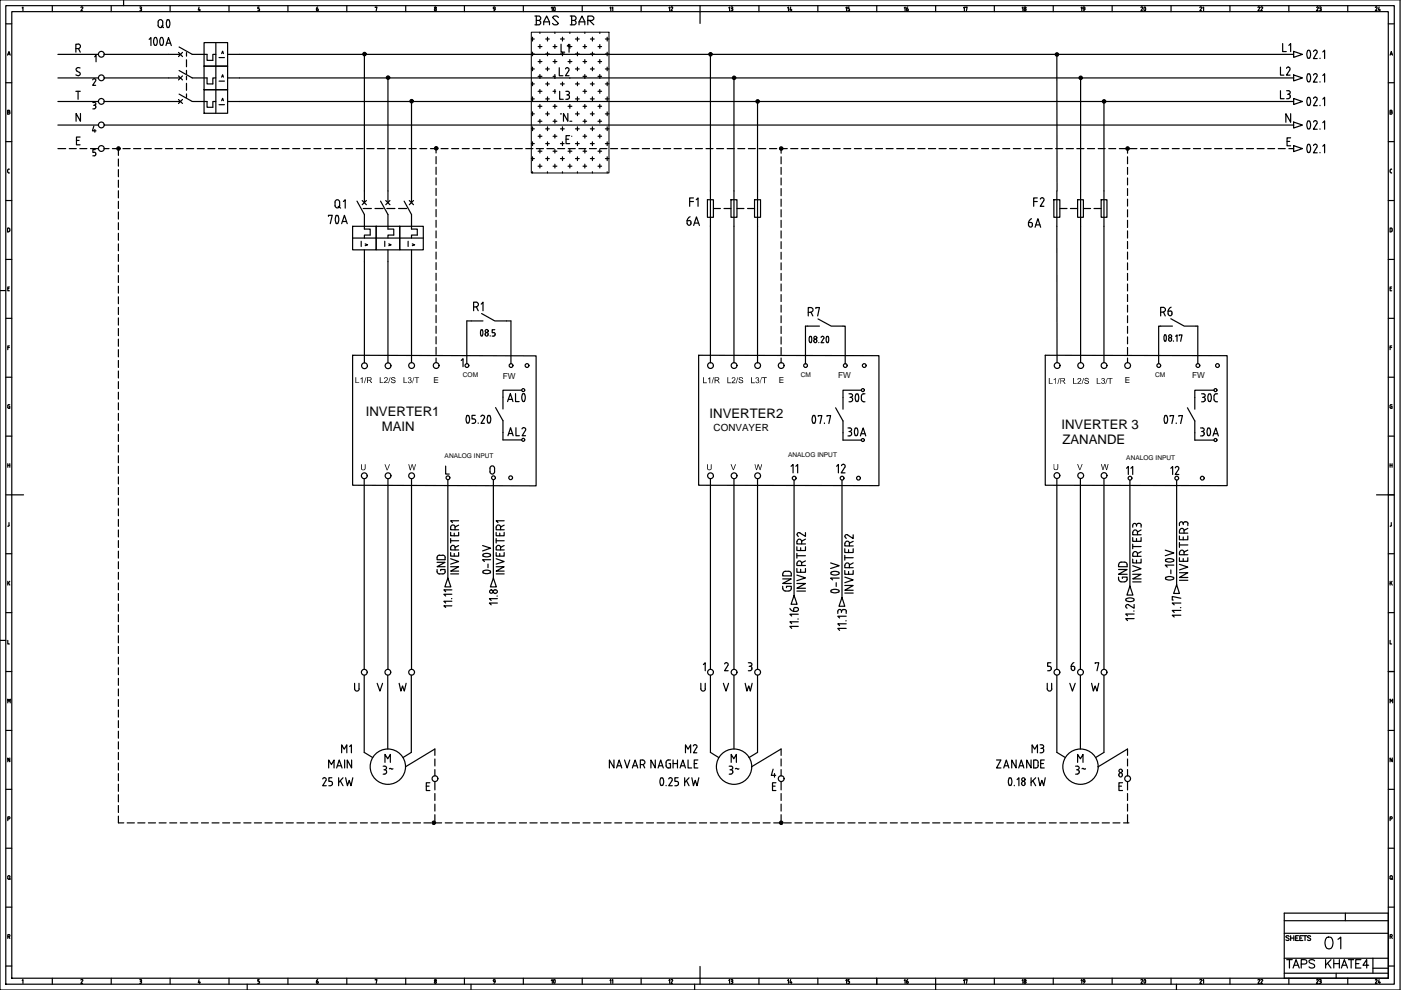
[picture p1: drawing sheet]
<svg xmlns="http://www.w3.org/2000/svg" width="297mm" height="210mm" viewBox="0 0 297 210" stroke-linecap="round" stroke-linejoin="round" font-family="sans-serif">
<!-- layer: 035 -->
<g fill="none" stroke="#000" stroke-width=".25">
<path d="M0 0h296.8v209.9h-296.8zM26.2 0v1.2M1.2 5.1h1.3M1.2 17.5h1.3M1.6 11.7l.3-.8 .3 .8M1.7 11.5h.4M2.5 2.5h291.8v204.9h-291.8zM4.7 1.7l.2-.2v.8M11.1 1.2v1.3M17.3 1.5l-.1 .1M17.4 1.5l.1 .2M17.5 1.8l-.4 .5h.4"/>
<path d="M23.6 1.2v1.3M42.2 1.5l-.2 .6h.5M42.3 2v.3M48.6 1.2v1.3M61 1.2v1.3M73.5 1.2v1.3M79.5 1.6l.4-.1-.1 .8M86 1.2v1.3M92.1 2l.2-.2 .2 .2M92.1 2l.2 .3 .2-.2M92.5 2v.1M98.5 1.2v1.3"/>
<path d="M135.9 1.2v1.3M148.4 1.2v1.3M160.9 1.2v1.3M173.4 1.2v1.3M185.9 1.2v1.3M198.4 1.2v1.3M210.8 1.2v1.3M223.3 1.2v1.3M235.8 1.2v1.3M248.3 1.2v1.3M260.8 1.2v1.3M273.3 1.2v1.3"/>
<path d="M285.7 1.2v1.3M294.3 5.1h1.3M294.3 17.5h1.3M294.7 11.7l.3-.8 .2 .8M294.8 11.5h.4M1.2 30h1.3M1.6 23.8h.3M1.6 36.1v.4M1.7 36.4l.1 .2M1.8 36.7h.2M1.8 35.9h.2M1.8 35.9l-.1 .2"/>
<path d="M1.9 23.4h-.3v.8h.3M1.9 23.4l.2 .2-.2 .1 .2 .3-.2 .2M294.3 30h1.3M294.7 36.1v.4M294.7 23.8h.2M294.8 36.4l.2 .2M294.9 23.4h-.2v.8h.2M294.9 36.7h.2M294.9 35.9h.2M295 23.4l.1 .2-.1 .1 .2 .3-.2 .2M295 35.9l-.2 .2M1.2 42.5h1.3"/>
<path d="M1.2 55h1.3M1.8 48.4h-.2v.8h.2M1.8 48.4h.2l.1 .5M2.1 48.9l-.3 .2M294.3 42.5h1.3M294.3 55h1.3M294.9 48.4h-.2v.8h.2M295 48.4l.2 .2M295.1 48.6v.3M295.2 48.9l-.2 .2M0 61.6h1.2M1.2 80h1.3"/>
<path d="M1.3 67.5h1.2M1.7 61.2h.2M1.7 73.7h.3M2 60.8h-.3v.9h.3M2 73.3h-.3v.8M294.3 67.5h1.3M294.3 80h1.3M294.7 61.2h.3M294.7 73.7h.4M295.1 60.8h-.4v.9h.4M295.1 73.3h-.4v.8M1.3 92.5h1.2"/>
<path d="M1.7 86.4l.2 .2M1.7 98.7h.4M1.7 98.3v.8M1.9 85.8h.2M1.9 85.8l-.2 .2v.4M1.9 86.2h.2v.4h-.2M2.1 98.3v.8M294.3 92.5h1.3M294.7 86.4l.3 .2M294.7 98.3v.8M294.7 98.7h.4M294.9 85.8h.2"/>
<path d="M295 85.8l-.3 .2v.4M295 86.2h.1v.4h-.2M295.1 98.3v.8M1.3 104.9h1.2M1.3 117.4h1.2M1.9 110.8v.6M1.9 111.4l-.2 .2M294.3 104.9h1.3M294.3 117.4h1.3M295 110.8v.6M295 111.4l-.3 .2M0 135.8h1.2"/>
<path d="M1.3 129.9h1.2M1.7 135.8v.7h.3M1.7 123.2v.9M1.8 123.5l.3 .6M2.1 123.2l-.4 .6M294.3 129.9h1.3M294.7 135.8v.7h.4M294.7 123.2v.9M294.9 123.5l.3 .6M295.1 123.2l-.4 .6M1.3 142.4h1.2M1.3 154.9h1.2"/>
<path d="M1.7 149v-.8l.2 .5 .3-.5v.8M294.3 142.4h1.3M294.3 154.9h1.3M1.3 167.4h1.2M1.3 179.8h1.2M1.7 173.6h.2M1.9 173.2h-.2v.8M1.9 173.2l.2 .2-.2 .2M2.1 160.7v.8l-.4-.8v.8M294.3 167.4h1.3M294.3 179.8h1.3M294.7 173.6h.2"/>
<path d="M294.9 173.2h-.2v.8M295 173.2l.2 .2-.2 .2M295.2 160.7v.8l-.5-.8v.8M1.3 192.3h1.2M1.7 186.2l.2 .3 .2-.3M1.7 198.6h.2M1.9 198.2h-.2v.8M1.9 198.1l.2 .3-.2 .2 .2 .4M1.9 186.3l.3 .2M2.1 185.9v.3M2.1 185.9l-.2-.3-.2 .1v.5M272.3 195.2h22"/>
<path d="M285.2 193.6v1.6M294.3 192.3h1.3M294.7 198.6h.2M294.9 198.2h-.2v.8M295 198.1l.2 .3-.2 .2 .2 .4M1.3 204.8h1.2M4.7 207.9l.2-.2v.8M11.1 207.4v1.3M17.3 207.7l-.1 .1M17.4 207.7l.1 .3M17.5 208l-.4 .5h.4M23.6 207.4v1.3"/>
<path d="M29.6 207.7h.2M29.6 208.5h.2M29.7 208h.1M29.8 207.7l.2 .1-.2 .2 .2 .2M30 208.3h.1M30 208.3l-.2 .2M36.1 207.4v1.3M42.2 207.7l-.2 .6h.5M42.3 208.1v.4M48.6 207.4v1.3M52.4 208.7v1.2M54.7 208.5h.1"/>
<path d="M54.8 208l.2 .2M54.9 207.7h-.2v.3h.1M55 208.3h.1M55 208.3l-.2 .2M61 207.4v1.3M67.1 208.3l.2 .2 .2-.2M67.1 208l.3 .2M67.1 208v.3M67.4 207.7l-.3 .3M67.4 208.3h.1M73.5 207.4v1.3M79.5 207.8l.4-.1-.1 .8"/>
<path d="M86 207.4v1.3M92.1 208.3l.2 .2 .2-.2M92.5 208.3h.1M92.5 208.2l-.2-.2-.2 .3M98.5 207.4v1.3M99.9 208.7v1.2M104.6 207.8l.2-.1 .2 .1M104.6 207.9l.2 .2h.1v-.2M105 208.1l-.3 .4M111 207.4v1.3M123.4 207.4v1.3M135.9 207.4v1.3"/>
<path d="M147.3 208.7v1.2M148.4 207.4v1.3M160.9 207.4v1.3M173.4 207.4v1.3M185.9 207.4v1.3M198.4 207.4v2.5M210.8 207.4v1.3M223.3 207.4v1.3M235.8 207.4v1.3M248.3 207.4v1.3M249.4 208.7v1.2M260.8 207.4v1.3"/>
<path d="M272.3 206.3h22M273.3 207.4v1.3M285.7 207.4v1.3M291.1 205.3h3.2M294.3 204.8h1.3"/>
<circle cx="92.3" cy="1.6" r=".19"/>
<circle cx="92.3" cy="207.8" r=".19"/>
</g>
<!-- layer: 07 -->
<path d="M1.2 1.2h294.4v207.5h-294.4zM148.4 2.5v2.5M2.5 104.9h2.5M291.8 104.9h2.5M272.3 193.6h22v13.8h-22zM272.3 197.9h22M148.4 204.9v2.5M272.3 203.2h22" fill="none" stroke="#000" stroke-width=".25"/>
<!-- layer: 025 -->
<path d="M273.3 198.6l-.2-.2-.5 .2 .7 .5-.2 .3-.5-.1M273.6 198.4v1M273.6 198.9h.7M274.3 198.4v1M274.7 198.9h.4M275.3 198.4h-.6v1h.6M275.6 198.9h.4M276.2 198.4h-.6v1h.6M276.4 198.4h.6M276.7 198.4v1M277.9 198.6l-.3-.2-.4 .2 .7 .5-.1 .3-.6-.1" fill="none" stroke="#000" stroke-width=".25"/>
<g fill="none" stroke="#000" stroke-width=".25">
<path d="M12.3 11.5h8.5M12.3 16.5h8.5M22.1 11.5h13.7M22.1 16.5h13.7M50.8 11.5h223.5M50.8 16.5h223.5M77.3 11.5v29M82.3 16.5v24M112.6 8.3h.7M112.6 11.4h.7M112.6 14.6h.7M112.6 17.8h.7"/>
<path d="M112.9 7.9v.8M112.9 11.1v.7M112.9 14.2v.8M112.9 17.4v.8M114.1 9.9h.8M114.1 13.1h.8M114.1 16.2h.8M114.1 19.4h.8M114.5 9.5v.8M114.5 12.6v.8M114.5 15.8v.8M114.5 19v.8"/>
<path d="M115.7 8.3h.8M115.7 11.4h.8M115.7 14.6h.8M115.7 17.8h.8M116.1 7.9v.8M116.1 11.1v.7M123.6 9.9h.8M123.6 13.1h.8M123.6 16.2h.8M123.6 19.4h.8M124 9.5v.8M124 12.6v.8"/>
<path d="M124 15.8v.8M124 19v.8M125.2 8.3h.8M125.2 11.4h.8M125.2 14.6h.8M125.2 17.8h.8M125.6 7.9v.8M125.6 11.1v.7M125.6 14.2v.8M125.6 17.4v.8M126.8 9.9h.8M126.8 13.1h.8"/>
<path d="M126.8 16.2h.8M126.8 19.4h.8M127.2 9.5v.8M127.2 12.6v.8M127.2 15.8v.8M127.2 19v.8M128.4 8.3h.7M128.4 11.4h.7M128.4 14.6h.7M128.4 17.8h.7M128.7 7.9v.8M128.7 11.1v.7"/>
<path d="M128.7 14.2v.8M128.7 17.4v.8M150.6 11.7v28.8M155.6 16.5v24M224.1 11.6v28.9M229.1 16.5v24M12.3 21.5h8.5M12.3 26.5h8.5M22.1 21.5h13.7M22.1 26.5h252.2M50.8 21.5h223.5M87.2 21.5v19"/>
<path d="M112.6 21h.7M112.6 24.1h.7M112.6 27.3h.7M112.6 30.5h.7M112.6 33.6h.7M112.9 20.5v.9M112.9 23.7v.8M112.9 26.9v.8M112.9 30.1v.8M112.9 33.2v.9M112.9 36.4v.3M114.1 22.5h.8"/>
<path d="M114.1 25.7h.8M114.1 28.9h.8M114.1 32.1h.8M114.1 35.2h.8M114.5 22.2v.8M114.5 25.3v.8M114.5 28.5v.8M114.5 31.7v.7M114.5 34.8v.8M115.7 21h.8M115.7 24.1h.8M115.7 27.3h.8"/>
<path d="M115.7 30.5h.8M115.7 33.6h.8M116.1 23.7v.8M116.1 26.9v.8M116.1 30.1v.8M116.1 33.2v.9M116.1 36.4v.3M117.3 25.7h.8M117.3 28.9h.8M117.3 32.1h.8M117.3 35.2h.8M117.6 25.3v.8"/>
<path d="M117.6 28.5v.8M117.6 31.7v.7M117.6 34.8v.8M118.8 24.1h.2M118.8 27.3h.8M118.8 30.5h.8M118.8 33.6h.8M119.3 26.9v.8M119.3 30.1v.8M119.3 33.2v.9M119.3 36.4v.3M120.4 32.1h.8"/>
<path d="M120.4 35.2h.8M120.8 25.7h.4M120.8 31.7v.7M120.8 34.8v.8M121.2 28.9h.1M122 24.1h.8M122 27.3h.8M122 30.5h.8M122 33.6h.8M122.4 23.7v.8M122.4 26.9v.8M122.4 30.1v.8"/>
<path d="M122.4 33.2v.9M122.4 36.4v.3M123.6 22.5h.8M123.6 25.7h.8M123.6 28.9h.8M123.6 32.1h.8M123.6 35.2h.8M124 22.2v.8M124 25.3v.8M124 28.5v.8M124 31.7v.7M124 34.8v.8"/>
<path d="M125.2 21h.8M125.2 24.1h.8M125.2 27.3h.8M125.2 30.5h.8M125.2 33.6h.8M125.6 20.5v.9M125.6 23.7v.8M125.6 26.9v.8M125.6 30.1v.8M125.6 33.2v.9M125.6 36.4v.3M126.8 22.5h.8"/>
<path d="M126.8 25.7h.8M126.8 28.9h.8M126.8 32.1h.8M126.8 35.2h.8M127.2 22.2v.8M127.2 25.3v.8M127.2 28.5v.8M127.2 31.7v.7M127.2 34.8v.8M128.4 21h.7M128.4 24.1h.7M128.4 27.3h.7"/>
<path d="M128.4 30.5h.7M128.4 33.6h.7M128.7 20.5v.9M128.7 23.7v.8M128.7 26.9v.8M128.7 30.1v.8M128.7 33.2v.9M128.7 36.4v.3M160.6 21.5v19M234.1 21.5v19M77.3 55.5v21.4M82.3 55.5v21.4"/>
<path d="M87.2 55.5v21.4M150.6 48v28.9M155.6 48v28.9M160.6 48v28.9M224.1 48v28.9M229.1 48v28.9M234.1 48v28.9M99 68v9.1M107.4 68h.9v9.1M170.8 69.1v8M178.7 69.1h.5v8M246.1 69.1h-.4v8"/>
<path d="M253.6 69.1h.4v8M77.2 101.5v40.4M82.3 101.5v40.4M87.2 101.5v40.4M95 101.7v20.9M104.6 101.7v20.9M150.6 101.5v40.4M155.6 101.5v40.4M160.6 101.5v40.4M168.4 101.8v24.5M178.5 101.8v24.9M224.1 101.5v40.4"/>
<path d="M229.1 101.5v40.4M234.1 101.5v40.4M239.6 101.8v22.5M249.5 101.8v22.2M77.2 143.2v16.3l1.8 1.1M82.2 143.2v15.6M87.2 143.2v16.3l-1.8 1.1M150.6 143.2v16.3l1.8 1.1M155.6 143.2v15.6M160.6 143.2v16.3l-1.8 1.1M224.1 143.2v16.3l1.8 1.1M229.1 143.2v15.6"/>
<path d="M234.1 143.2v16.3l-1.8 1.1"/>
</g>
<!-- layer: 0 -->
<g fill="none" stroke="#000" stroke-width=".25">
<path d="M35.8 11.5h2.5M35.8 16.5h2.5M37.8 11.1l.9 .9M37.8 16.1l.9 .8M38 10l2.8 1.5h3.1v1.3h1.2v-1.3h.7M38 15l2.8 1.5h3.1v1.3h1.2v-1.3h.7M38 20l2.8 1.5h3.1v1.2h1.2v-1.2h.7M38.7 11.1l-.9 .9M38.7 16.1l-.9 .8M43.3 9h5v5h-5zM43.3 14h5v5h-5zM43.3 19h5v5h-5z"/>
<path d="M45.8 9v15M48.3 11.5h2.5M48.3 16.5h2.5M274.3 10.9l1.8 .6-1.8 .7zM35.8 21.5h2.5M37.8 21.1l.9 .8M38.7 21.1l-.9 .8M48.3 21.5h2.5M274.3 25.9l1.8 .6-1.8 .6zM274.3 30.9l1.8 .6-1.8 .6zM74.8 48h5v5h-5zM74.8 50.5h14.9"/>
<path d="M76.8 42.5l.9 .9M77.3 48.6h1.2v1.2h-1.2v.7M77.3 40.5v2.5M77.3 53v2.5M77.7 42.5l-.9 .9M79.8 48h5v5h-5zM80.7 42.6l1.6 2.9v3.1h1.2v1.2h-1.2v.7M81.8 42.5l.9 .9M82.3 40.5v2.5M82.3 53v2.5M82.7 42.5l-.9 .9M84.8 48h4.9v5h-4.9z"/>
<path d="M85.7 42.6l1.5 2.9v3.1h1.3v1.2h-1.3v.7M86.8 42.5l.9 .9M87.2 40.5v2.5M87.2 53v2.5M87.7 42.5l-.9 .9M150 42.3h1.3v3.8h-1.3zM150.6 40.5v7.5M155 42.3h1.3v3.8h-1.3zM155.6 40.5v7.5M160 42.3h1.2v3.8h-1.2zM160.6 40.5v7.5M223.4 42.3h1.3v3.8h-1.3z"/>
<path d="M224.1 40.5v7.5M228.5 42.3h1.2v3.8h-1.2zM229.1 40.5v7.5M233.5 42.3h1.2v3.8h-1.2zM234.1 40.5v7.5M74.8 75.3l38.9 .2v27.5l-38.9-.1zM102.1 66.5l2.8 1.5h2.5M148.1 75.3l38.3 .1v27.6l-38.3-.1zM173.4 67.6l2.8 1.5h2.5M221.6 75.3l38.6 .1v27.6l-38.6-.1zM248.2 67.6l2.9 1.5h2.5M104.6 122.6l.6 1.8h-1.2z"/>
<path d="M178.5 126.7l.6 1.8h-1.2zM249.5 124l.6 1.8h-1.3zM92.2 158.8l-6.2 3.8M165.6 158.8l-6.3 3.8M239.1 158.8l-6.3 3.8"/>
<circle cx="21.5" cy="16.5" r=".61"/>
<circle cx="21.5" cy="11.5" r=".61"/>
<circle cx="77.3" cy="11.5" r=".36"/>
<circle cx="77.3" cy="11.5" r=".11"/>
<circle cx="77.3" cy="11.5" r=".23"/>
<circle cx="82.3" cy="16.5" r=".36"/>
<circle cx="82.3" cy="16.5" r=".11"/>
<circle cx="82.3" cy="16.5" r=".23"/>
<circle cx="150.6" cy="11.5" r=".36"/>
<circle cx="150.6" cy="11.5" r=".23"/>
<circle cx="150.6" cy="11.5" r=".11"/>
<circle cx="155.6" cy="16.5" r=".36"/>
<circle cx="155.6" cy="16.5" r=".23"/>
<circle cx="155.6" cy="16.5" r=".11"/>
<circle cx="224.1" cy="11.5" r=".36"/>
<circle cx="224.1" cy="11.5" r=".11"/>
<circle cx="224.1" cy="11.5" r=".23"/>
<circle cx="229.1" cy="16.5" r=".36"/>
<circle cx="229.1" cy="16.5" r=".11"/>
<circle cx="229.1" cy="16.5" r=".23"/>
<circle cx="21.5" cy="26.5" r=".61"/>
<circle cx="21.5" cy="31.5" r=".61"/>
<circle cx="21.5" cy="21.5" r=".61"/>
<circle cx="25.1" cy="31.5" r=".36"/>
<circle cx="25.1" cy="31.5" r=".11"/>
<circle cx="25.1" cy="31.5" r=".23"/>
<circle cx="87.3" cy="21.5" r=".36"/>
<circle cx="87.3" cy="21.5" r=".23"/>
<circle cx="87.3" cy="21.5" r=".11"/>
<circle cx="92.5" cy="31.4" r=".36"/>
<circle cx="92.5" cy="31.4" r=".23"/>
<circle cx="92.5" cy="31.4" r=".11"/>
<circle cx="160.6" cy="21.5" r=".36"/>
<circle cx="160.6" cy="21.5" r=".23"/>
<circle cx="160.6" cy="21.5" r=".11"/>
<circle cx="165.6" cy="31.5" r=".36"/>
<circle cx="165.6" cy="31.5" r=".23"/>
<circle cx="165.6" cy="31.5" r=".11"/>
<circle cx="234.1" cy="21.5" r=".36"/>
<circle cx="234.1" cy="21.5" r=".11"/>
<circle cx="234.1" cy="21.5" r=".23"/>
<circle cx="239.1" cy="31.5" r=".36"/>
<circle cx="239.1" cy="31.5" r=".11"/>
<circle cx="239.1" cy="31.5" r=".23"/>
<circle cx="77.3" cy="77.5" r=".61"/>
<circle cx="82.3" cy="77.5" r=".61"/>
<circle cx="87.3" cy="77.5" r=".61"/>
<circle cx="92.5" cy="77.5" r=".61"/>
<circle cx="99" cy="77.5" r=".4"/>
<circle cx="108.4" cy="77.5" r=".4"/>
<circle cx="111.7" cy="77.5" r=".4"/>
<circle cx="150.6" cy="77.5" r=".61"/>
<circle cx="155.6" cy="77.5" r=".61"/>
<circle cx="160.6" cy="77.5" r=".61"/>
<circle cx="165.6" cy="77.5" r=".61"/>
<circle cx="170.8" cy="77.5" r=".4"/>
<circle cx="179.2" cy="77.5" r=".4"/>
<circle cx="183.2" cy="77.5" r=".4"/>
<circle cx="224.1" cy="77.5" r=".61"/>
<circle cx="229.1" cy="77.5" r=".61"/>
<circle cx="234.1" cy="77.5" r=".61"/>
<circle cx="239.1" cy="77.5" r=".61"/>
<circle cx="245.7" cy="77.5" r=".4"/>
<circle cx="254" cy="77.5" r=".4"/>
<circle cx="258.1" cy="77.5" r=".4"/>
<circle cx="77.2" cy="100.9" r=".61"/>
<circle cx="82.3" cy="100.9" r=".61"/>
<circle cx="87.3" cy="100.9" r=".61"/>
<circle cx="95" cy="101.3" r=".4"/>
<circle cx="104.6" cy="101.3" r=".4"/>
<circle cx="108.3" cy="101.3" r=".4"/>
<circle cx="150.6" cy="100.9" r=".61"/>
<circle cx="155.6" cy="100.9" r=".61"/>
<circle cx="160.6" cy="100.9" r=".61"/>
<circle cx="182" cy="101.4" r=".4"/>
<circle cx="224.1" cy="100.8" r=".61"/>
<circle cx="229.1" cy="100.8" r=".61"/>
<circle cx="234.1" cy="100.8" r=".61"/>
<circle cx="254.9" cy="101.4" r=".4"/>
<circle cx="77.2" cy="142.5" r=".61"/>
<circle cx="82.2" cy="142.5" r=".61"/>
<circle cx="87.3" cy="142.5" r=".61"/>
<circle cx="150.6" cy="142.5" r=".61"/>
<circle cx="155.6" cy="142.5" r=".61"/>
<circle cx="160.6" cy="142.5" r=".61"/>
<circle cx="224.1" cy="142.5" r=".61"/>
<circle cx="234.1" cy="142.5" r=".61"/>
<circle cx="82.2" cy="162.6" r="3.7"/>
<circle cx="92" cy="174.4" r=".36"/>
<circle cx="92" cy="174.4" r=".23"/>
<circle cx="92" cy="174.4" r=".11"/>
<circle cx="92.2" cy="165.1" r=".61"/>
<circle cx="155.6" cy="162.6" r="3.7"/>
<circle cx="165.6" cy="165.1" r=".61"/>
<circle cx="165.6" cy="174.4" r=".36"/>
<circle cx="165.6" cy="174.4" r=".23"/>
<circle cx="165.6" cy="174.4" r=".11"/>
<circle cx="229.1" cy="162.6" r="3.7"/>
<circle cx="239.1" cy="165.1" r=".61"/>
</g>
<!-- layer: MISC -->
<path d="M46.4 12.2h1.2M46.4 17.2h1.2M47 11.4l.2-.5 .2 .5M47 16.4l.2-.6 .2 .6M46.4 22.2h1.2M47 21.4l.2-.6 .2 .6M76.6 51.2v1.1M77.4 51.7l.5 .2-.5 .2M81.6 51.2v1.1M82.4 51.7l.5 .2-.5 .2M86.5 51.2v1.1M87.4 51.7l.5 .2-.5 .2" fill="none" stroke="#000" stroke-width=".25"/>
<!-- layer: LINK -->
<g fill="none" stroke="#000" stroke-width=".25">
<path d="M39.5 11.1v.8M39.5 12.7v1.5M39.5 14.9v.8M39.5 16.1v.8M39.5 17.7v1.4M39.5 19.9v.8M77 44.2h1.7M79.5 44.2h1.7M82 44.2h1.7M84.5 44.2h1.7M151.3 44.2h1.4M153.5 44.2h1.5"/>
<path d="M156.3 44.2h1.4M158.5 44.2h1.5M224.7 44.2h1.5M226.9 44.2h1.6M229.7 44.2h1.5M231.9 44.2h1.6"/>
</g>
<!-- layer: TERMS -->
<g fill="none" stroke="#000" stroke-width=".25">
<path d="M19.7 16.9l.1-.2h.4l.1 .5M20.1 12l.3-.3v1.4M20.2 17.2l-.6 .9h.7M19.7 21.7h.3M19.7 23.1h.3M19.9 26.7l-.3 1h.8M20 21.7a.33 .33 0 0 1 .3 .4 .33 .33 0 0 1-.4 .2M20 22.3l.3 .3M20 32.3l.3 .1v.3M20.1 27.4v.6M20.2 31.7h-.5v.6h.3M20.3 22.6v.3l-.3 .1"/>
<path d="M20.3 32.7l-.1 .3h-.5M75.2 146a.49 .49 0 0 0 .5 .5 .49 .49 0 0 0 .5-.5M75.2 144.9v1.2M76.1 144.9v1.2M80 144.9l.6 1.6 .5-1.6M148.6 146a.49 .49 0 0 0 .5 .5 .49 .49 0 0 0 .5-.5M148.6 144.9v1.2M149.5 144.9v1.2M153.4 144.9l.5 1.6 .6-1.6M222 146a.49 .49 0 0 0 .5 .5 .49 .49 0 0 0 .5-.5M222 144.9v1.2M223 144.9v1.2"/>
<path d="M226.8 144.9l.6 1.6 .6-1.6M231.4 144.9l.4 1.6 .4-1.1 .4 1.1 .4-1.6M90.4 166.7h.6M91.1 166h-.7v1.6h.7M163.8 166.7h.5M164.5 166h-.7v1.6h.7M237.2 166.7h.6M238 166h-.8v1.6h.8"/>
</g>
<!-- layer: WIREFIXED -->
<g fill="none" stroke="#000" stroke-width=".25">
<path d="M16.1 10.3h.5M16.1 19.4h.9M16.1 15.9l.6 .2M16.3 15.1l.7 .5-.1 .3-.2 .1M16.5 14.4l-.4 .2 .2 .4M16.5 14.3l.5 .1M16.6 9.4h-.5v1.7M16.6 19.4v1.7M16.6 9.3a.49 .49 0 0 1 .5 .5 .49 .49 0 0 1-.5 .5M16.6 10.3l.4 .8M16.2 29.8h.6M17 29.1h-.8v1.6h.8"/>
<path d="M17.1 24.1v1.6l-1-1.6v1.6M120 29.5h.6M120.4 24.1v1.6l-.9-1.6v1.6M120.8 28.8h-.8v1.7h.8"/>
</g>
<!-- layer: 0 -->
<g fill="#000">
<path d="M77.6 80h.1l-.4 1.3h-.1zM82.7 80h.1l-.4 1.3h-.1zM87.7 80h.1l-.4 1.3zM151.3 80h.1l-.4 1.3h-.1zM156.4 80h.1l-.4 1.3h-.1zM161.4 80h.1l-.4 1.3zM75.4 80h.1v1.1h.7v.1h-.8zM76.4 80.3l.5-.3v1.2h-.2v-1l-.3 .2zM76.5 98.4h.2v.8a.33 .33 0 0 0 .4 .4 .33 .33 0 0 0 .2-.4v-.8h.2l-.1 1.2h-.7l-.2-.1zM80.5 80h.2v1.1h.6v.1h-.8zM81.5 80.1l.5-.1 .2 .2-.1 .4-.5 .4 .6 .1v.1h-.8l.6-.7v-.3a.24 .24 0 0 0-.3-.1 .24 .24 0 0 0-.1 .3l-.2-.1zM81.5 98.4h.2l.4 1.1 .4-1.1h.2l-.5 1.3h-.2z"/>
<path d="M83 80.1l.6-.1 .2 .2-.1 .1a.24 .24 0 0 0-.2-.3 .24 .24 0 0 0-.3 .2 .24 .24 0 0 0 .1 .3l.3 .1a.42 .42 0 0 1 .1 .6 .42 .42 0 0 1-.7-.1l-.1-.3 .4 .3a.23 .23 0 0 0 .3 0 .23 .23 0 0 0 .1-.3l-.6-.2a.29 .29 0 0 1-.2-.2 .29 .29 0 0 1 .1-.3zM85.6 80h.1v1.1h.6v.1h-.7zM86.5 80.1l.5-.1 .2 .2-.2 .3 .2 .2 .1 .3-.1 .2-.5 .1-.3-.4h.2a.25 .25 0 0 0 .3 .2 .25 .25 0 0 0 .2-.3 .25 .25 0 0 0-.3-.2v-.1a.21 .21 0 0 0 .3-.2 .21 .21 0 0 0-.2-.2 .21 .21 0 0 0-.2 .2h-.2zM86.6 98.4h.1l.3 1.1 .3-1.1h.2l.3 1.1 .2-1.1h.2l-.4 1.3h-.1l-.3-1.1-.3 1.1h-.2zM87.9 80h1v.1h-.4v1.1h-.2v-1.1h-.4zM149.1 80h.1v1.1h.7v.2h-.8zM150.2 80.2l.4-.2v1.3h-.2v-1l-.3 .1zM149.9 98.4h.2v.8a.32 .32 0 0 0 .3 .3 .32 .32 0 0 0 .3-.3v-.8h.2l-.1 1.2-.7 .1-.2-.3zM154.2 80h.2v1.1h.6v.2h-.8zM155.2 80.1l.2-.1 .5 .1v.4l-.6 .6h.6v.2h-.8l.6-.9a.23 .23 0 0 0-.2-.3 .23 .23 0 0 0-.2 .3l-.1-.1zM154.9 98.4h.2l.4 1.1 .4-1.1h.1l-.4 1.3h-.2zM156.7 80.1l.4-.1a.24 .24 0 0 1 .3 .1 .24 .24 0 0 1 0 .3l-.1-.2a.25 .25 0 0 0-.4-.2 .25 .25 0 0 0-.1 .4 .25 .25 0 0 0 .3 .1l.4 .2 .1 .3-.3 .3-.5-.1a.2 .2 0 0 1-.2-.1 .2 .2 0 0 1 .2-.3l.1 .3h.2a.22 .22 0 0 0 .3-.2 .22 .22 0 0 0-.3-.2l-.4-.2z"/>
<path d="M159.3 80h.1v1.1h.6v.2h-.7zM160.3 80.1h.5l.1 .3-.2 .2 .3 .2-.1 .3-.2 .2-.4-.1-.2-.3h.2a.25 .25 0 0 0 .3 .2 .25 .25 0 0 0 .2-.3 .25 .25 0 0 0-.3-.1v-.2a.2 .2 0 0 0 .3-.2 .2 .2 0 0 0-.2-.2 .2 .2 0 0 0-.2 .2h-.2zM160 98.4h.1l.3 1.1 .3-1.1h.2l.3 1.1 .2-1.1h.2l-.4 1.3h-.1l-.3-1.1-.3 1.1h-.2zM161.6 80h1v.2h-.4v1.1h-.2v-1.1h-.4zM222.4 80.2h.1v1.1h.7v.1h-.8zM223.4 80.4l.5-.2v1.2h-.2v-1l-.3 .2zM223.4 98.4h.1l.1 1 .1 .1 .5-.1v-1h.2l-.1 1.1-.2 .2h-.3a.39 .39 0 0 1-.4-.5zM224.5 80.2h.2l-.4 1.2h-.1zM227.5 80.2h.2v1.1h.6v.1h-.8zM228.5 80.3l.1-.1 .6 .1v.4l-.6 .6h.6v.1h-.8l.4-.6a.27 .27 0 0 0 .3-.4 .27 .27 0 0 0-.5 0l-.2 .1zM228.4 98.4h.2l.3 1.1 .5-1.1h.1l-.5 1.3h-.1zM229.7 80.2h.1l-.4 1.2h-.1z"/>
<path d="M230 80.3l.5-.2 .3 .4-.3-.2a.27 .27 0 0 0-.3-.1 .27 .27 0 0 0-.1 .4 .27 .27 0 0 0 .4 .1h.1a.41 .41 0 0 1 .1 .7 .41 .41 0 0 1-.6-.1l-.2-.3h.1l.3 .2a.26 .26 0 0 0 .3 .1 .26 .26 0 0 0 .1-.4 .26 .26 0 0 0-.4-.1l-.3-.2zM232.5 80.2h.2v1.1h.6v.1h-.8zM233.5 80.3l.2-.1h.3l.2 .2-.1 .3 .2 .2-.1 .4-.4 .1-.3-.3 .1-.1a.24 .24 0 0 0 .3 .2 .24 .24 0 0 0 .2-.3 .24 .24 0 0 0-.3-.1v-.1a.2 .2 0 0 0 .2-.2 .2 .2 0 0 0-.2-.2 .2 .2 0 0 0-.2 .2l-.1-.1zM234.7 80.2h.2l-.4 1.2h-.1zM233.4 98.4h.2l.2 1.1 .3-1.1h.3l.2 1.1 .3-1.1h.1l-.3 1.3h-.2l-.3-1.1-.3 1.1h-.1zM234.9 80.2h1v.1h-.4v1.1h-.2v-1.1h-.4z"/>
<path d="M77.8 80h.8l.2 .2v.3l-.4 .2 .5 .5h-.2l-.5-.5h-.2v.5h-.2zM78 80.1v.4h.4a.22 .22 0 0 0 .2-.2 .22 .22 0 0 0-.2-.2z"/>
<path d="M151.5 80h.7l.3 .2v.3l-.4 .2 .5 .6h-.2l-.4-.6h-.3v.6h-.2zM151.7 80.1v.4h.3a.22 .22 0 0 0 .3-.2 .22 .22 0 0 0-.2-.2z"/>
<path d="M224.8 80.2l1 .1a.31 .31 0 0 1 0 .3 .31 .31 0 0 1-.3 .2l.4 .6h-.2l-.4-.6h-.3v.6h-.2zM225 80.3v.4h.4a.22 .22 0 0 0 .2-.2 .22 .22 0 0 0-.2-.2z"/>
</g>
<!-- layer: TAGS -->
<g fill="none" stroke="#000" stroke-width=".25">
<path d="M97.8 76.4l.4-.4v1.7M94.5 98.8v1.7h.7M103.9 100v-.7a.49 .49 0 0 1 .5-.5 .49 .49 0 0 1 .5 .5v.7M103.9 100a.49 .49 0 0 0 .5 .5 .49 .49 0 0 0 .5-.5M149.1 140.9l.4-.4v1.7M154 140.5a.36 .36 0 0 1 .3 .6M154 140.5l-.4 .3M154.3 141.1l-.7 1.1h.8M158.7 140.5h.4a.36 .36 0 0 1 .3 .4 .36 .36 0 0 1-.3 .3M158.7 142.2h.3M158.8 141.3h.2M159.1 141.3l.3 .3"/>
<path d="M159.4 141.7v.1M159.4 141.8l-.3 .4M222.1 142.2h.4M222.8 140.5h-.7v.8h.6l.2 .3M222.9 141.8l-.4 .4M222.9 141.7v.1M232.2 140.7v-.2h.8l-.4 1.7M163.9 163.1l-.4 1.3h1M164.2 164v.8M237.2 164.2v.2M237.2 164.2a.38 .38 0 0 1 .5-.3 .38 .38 0 0 1 .3 .5M237.2 164.4a.36 .36 0 0 0 .4 .3 .36 .36 0 0 0 .4-.3"/>
<circle cx="237.6" cy="163.4" r=".36"/>
</g>
<!-- layer: DESC -->
<g fill="none" stroke="#000" stroke-width=".25">
<path d="M95.5 118.5l1.7 .6-1.7 .5M95.5 117.2v.7h1.7v-.7M95.5 116.1v.5h1.7M95.5 112.9v.7h1.7v-.7M95.5 111.8v.5h1.7M95.5 114.7h1.7M95.5 114.2v.9M95.5 111.8a.49 .49 0 0 1 .5-.5 .49 .49 0 0 1 .5 .5M96.3 113v.6M96.5 111.8v.5M97.2 110.4h-1.7l.4 .4M97.2 115.7l-.7 .3"/>
<path d="M97.2 111.4l-.7 .3M105.2 111.8a.49 .49 0 0 1 .5-.5 .49 .49 0 0 1 .5 .5M105.2 118.5l1.7 .6-1.7 .5M105.2 117.2v.7h1.7v-.7M105.2 112.9v.7h1.7v-.7M105.2 111.8v.5h1.7M105.2 114.7h1.7M105.2 114.2v.9M106 113v.6M106 117.4v.5M106.1 111.8v.5M106.1 116.1v.5"/>
<path d="M106.2 116.1a.49 .49 0 0 0-.5-.5 .49 .49 0 0 0-.5 .5v.5h1.7M106.9 110.4h-1.7l.4 .4M106.9 115.7l-.8 .3M106.9 111.4l-.8 .3M169 119.4v.5h1.8M169 115.9v.8h1.8v-.8M169 114.8v.5h1.8M169 117.8h1.8M169 117.3v1M169 114.8a.49 .49 0 0 1 .5-.5 .49 .49 0 0 1 .5 .5v.5M169.6 113a.4 .4 0 0 0-.6 .2 .4 .4 0 0 0 .3 .5M169.8 116.1v.6"/>
<path d="M170.8 112.9v.8l-1.2-.7M170.8 118.9l-.8 .4M170.8 114.3l-.8 .4M179.1 119.9v.5h1.8M179.1 116.3v.9h1.8v-.9M179.1 115.2v.6h1.8M179.1 118.3h1.8M179.1 117.7v1.1M179.2 119.8a.49 .49 0 0 1 .4-.4 .49 .49 0 0 1 .5 .4v.6M179.2 115.2a.49 .49 0 0 1 .4-.5 .49 .49 0 0 1 .5 .5v.6M179.2 113.7l.2 .4M179.7 113.4h-.4l-.2 .3"/>
<path d="M179.9 116.6v.6M180.9 113.4v.8l-1.2-.8M180.9 119.4l-.8 .4M180.9 114.8l-.8 .4M240.2 119.9l1.7 .7-1.7 .6M240.2 118.5v.9h1.7v-.9M240.2 117.4v.6h1.7M240.2 114v.8h1.7v-.8M240.2 112.9v.5h1.7M240.2 115.9h1.7M240.2 111.4v.4M240.2 115.4v.9"/>
<path d="M240.2 112.9a.49 .49 0 0 1 .5-.5 .49 .49 0 0 1 .5 .5M241 111.4v.2M241 114.2v.6M241.2 112.9v.5M241.3 111h.3M241.4 111l-.4 .4a.4 .4 0 0 0-.4-.4 .4 .4 0 0 0-.4 .4M241.6 111l.4 .4M241.9 117l-.7 .4M241.9 112.4l-.7 .4M241.9 111.4v.4M250.1 119.6l1.7 .6-1.7 .6M250.1 118.3v.7h1.7v-.7"/>
<path d="M250.1 117.2v.4h1.7M250.1 113.6v.8h1.7v-.8M250.1 112.5v.5h1.7M250.1 115.5h1.7M250.1 115v1M250.1 117.1a.49 .49 0 0 1 .5-.5 .49 .49 0 0 1 .5 .5M250.1 112.5a.49 .49 0 0 1 .5-.5 .49 .49 0 0 1 .5 .5M250.9 111a.4 .4 0 0 0-.4-.4 .4 .4 0 0 0-.4 .4v.4M250.9 111.1v.1M250.9 113.8v.6M250.9 118.4v.6M251 112.5v.5"/>
<path d="M251 117.2v.4M251.2 110.6a.47 .47 0 0 1 .7 .4M251.3 110.6l-.4 .4M251.8 116.6l-.8 .4M251.8 112l-.8 .5M251.8 111.1v.3M95.5 120.2h1.7l-1.7 .9h1.7M95.5 121.7h1.7M105.2 120.2h1.7l-1.7 .9h1.7M105.2 121.7h1.7M169 123.7h1.8l-1.8 1h1.8M169 121.9l1.8 .6-1.8 .6"/>
<path d="M169 120.5v.8h1.8v-.8M169 125.3h1.8M179.1 124.1h1.8l-1.8 1.1h1.8M179.1 122.4l1.8 .6-1.8 .5M179.1 121v.8h1.8v-.8M179.1 125.7h1.8M179.9 121.2v.6M240.2 121.8h1.7l-1.7 .9h1.7M240.2 123.4h1.7M250.1 121.4h1.7l-1.7 1h1.7M250.1 123h1.7M130.2 161.1v1.7l-1-1.7v1.7"/>
<path d="M130.7 162.8l.6-1.7 .5 1.7M130.9 162.4h.8M132.4 161.1l.6 1.7 .5-1.7M134.1 162.8l.6-1.7 .5 1.7M134.2 162.4h.8M135.8 162.1h.4M136.2 161.1h-.4v1.7M136.2 161.1a.49 .49 0 0 1 .5 .5 .49 .49 0 0 1-.5 .5M136.4 162.1l.3 .7M138.9 161.1v1.7l-.9-1.7v1.7M139.5 162.8l.6-1.7 .5 1.7M139.7 162.4h.8"/>
<path d="M140.1 165a1.59 1.59 0 0 0 0 1.5M140.1 165h.4M140.1 166.5h.4M140.5 165a1.59 1.59 0 0 1 0 1.5M141.2 161.6l.1 1 .4 .2M141.2 166.5v.1M141.7 161.1h.5M141.7 161.1l-.4 .3-.1 .2M141.9 161.9h.3v.9h-.5M142.2 164.9a.36 .36 0 0 1 .3 .6M142.2 164.9l-.4 .3M142.5 165.5l-.7 1.1h.7"/>
<path d="M142.7 161.1v1.7M143.1 166.6h.4M143.6 161.1v1.7M143.8 164.9h-.7v.8h.6l.1 .3M143.8 166.2l-.3 .4M143.8 166v.2M144.2 162.8l.6-1.7 .5 1.7M145.2 164.9v1.7M145.5 165.5l.6 1.1M145.9 161.1v1.7h.7M146.1 164.9l-.9 1M146.7 164.9l.3 1.7 .4-1.1 .4 1.1 .4-1.7"/>
<path d="M148 161.1h-.8v1.7h.8M214 166.5h.3M214 165a1.59 1.59 0 0 0 0 1.5M214.4 165a1.59 1.59 0 0 1 0 1.5M215.1 166.5v.1M215.6 165.3l.4-.4v1.7M216.6 166v.2M216.6 166a.36 .36 0 0 1 .4-.3 .36 .36 0 0 1 .3 .3M216.6 166.2a.36 .36 0 0 0 .4 .4 .36 .36 0 0 0 .3-.4M217.3 166v.2M218.6 164.9v1.7M219 165.5l.6 1.1"/>
<path d="M219.6 164.9l-1 1M220.1 164.9l.4 1.7 .4-1.1 .4 1.1 .3-1.7"/>
</g>
<g fill="none" stroke="#000" stroke-width=".25">
<path d="M12.3 31.5h1.6M14.7 31.5h1.5M16.9 31.5h1.5M19.2 31.5h1.6M22.1 31.5h1M23.8 31.5h1.6M25.1 31.5v1.4M25.1 33.7v1.5M25.1 36v1.5M25.1 38.2v1.5M26.1 31.5h1.5M28.3 31.5h1.5"/>
<path d="M30.6 31.5h1.5M32.9 31.5h1.4M35.1 31.5h1.5M37.3 31.5h1.5M39.6 31.5h1.5M41.8 31.5h1.5M44.1 31.5h1.5M46.3 31.5h1.5M48.6 31.5h1.5M50.8 31.5h1.5M53 31.5h1.6M55.3 31.5h1.5"/>
<path d="M57.5 31.5h1.6M59.8 31.5h1.5M62.1 31.5h1.4M64.3 31.5h1.5M66.5 31.5h1.5M68.8 31.5h1.5M71 31.5h1.5M73.3 31.5h1.5M75.5 31.5h1.5M77.8 31.5h1.5M80 31.5h1.5M82.3 31.5h1.5"/>
<path d="M84.5 31.5h1.5M86.7 31.5h1.6M89 31.5h1.5M91.3 31.5h1.5M92.5 31.5v.9M92.5 33.2v1.5M92.5 35.4v1.6M92.5 37.7v1.5M92.5 39.9v1.6M93.5 31.5h1.5M95.8 31.5h1.4M98 31.5h1.5"/>
<path d="M100.2 31.5h1.5M102.5 31.5h1.5M104.7 31.5h1.5M107 31.5h1.5M109.2 31.5h1.5M111.5 31.5h1.5M113.7 31.5h1.5M116 31.5h1.5M118.2 31.5h1.5M120.5 31.5h1.5M122.7 31.5h1.5M125 31.5h1.4"/>
<path d="M127.2 31.5h1.5M129.5 31.5h1.4M131.7 31.5h1.5M133.9 31.5h1.6M136.2 31.5h1.5M138.4 31.5h1.6M140.7 31.5h1.5M142.9 31.5h1.5M145.2 31.5h1.5M147.4 31.5h1.5M149.7 31.5h1.5M151.9 31.5h1.5"/>
<path d="M154.2 31.5h1.5M156.4 31.5h1.5M158.7 31.5h1.4M160.9 31.5h1.5M163.2 31.5h1.5M165.4 31.5h1.5M165.6 31.5v1M165.6 33.2v1.5M165.6 35.5v1.5M165.6 37.7v1.5M165.6 40v1.5M167.6 31.5h1.6"/>
<path d="M169.9 31.5h1.5M172.1 31.5h1.6M174.4 31.5h1.5M176.7 31.5h1.4M178.9 31.5h1.5M181.1 31.5h1.5M183.4 31.5h1.5M185.6 31.5h1.5M187.9 31.5h1.5M190.1 31.5h1.5M192.4 31.5h1.5M194.6 31.5h1.5"/>
<path d="M196.8 31.5h1.6M199.1 31.5h1.5M201.3 31.5h1.6M203.6 31.5h1.5M205.9 31.5h1.4M208.1 31.5h1.5M210.4 31.5h1.4M212.6 31.5h1.5M214.8 31.5h1.5M217.1 31.5h1.5M219.3 31.5h1.5M221.6 31.5h1.5"/>
<path d="M223.8 31.5h1.5M226.1 31.5h1.5M228.3 31.5h1.5M230.5 31.5h1.6M232.8 31.5h1.5M235.1 31.5h1.5M237.3 31.5h1.5M239.1 31.5v1M239.1 33.2v1.5M239.1 35.5v1.5M239.1 37.7v1.5M239.1 40v1.5"/>
<path d="M239.6 31.5h1.4M241.8 31.5h1.5M244.1 31.5h1.4M246.3 31.5h1.5M248.5 31.5h1.5M250.8 31.5h1.5M253 31.5h1.6M255.3 31.5h1.5M257.5 31.5h1.5M259.8 31.5h1.5M262 31.5h1.5M264.3 31.5h1.5"/>
<path d="M266.5 31.5h1.5M268.8 31.5h1.5M271 31.5h1.5M273.3 31.5h1M25.1 40.4v1.6M25.1 42.7v1.5M25.1 44.9v1.6M25.1 47.2v1.5M25.1 49.5v1.4M25.1 51.7v1.5M25.1 53.9v1.5M25.1 56.2v1.5"/>
<path d="M25.1 58.4v1.5M92.5 42.2v1.5M92.5 44.4v1.5M92.5 46.7v1.5M92.5 49v1.4M92.5 51.2v1.5M92.5 53.4v1.5M92.5 55.7v1.5M92.5 57.9v1.5M165.6 42.2v1.5M165.6 44.5v1.5M165.6 46.7v1.5"/>
<path d="M165.6 49v1.5M165.6 51.2v1.5M165.6 53.5v1.5M165.6 55.7v1.5M165.6 58v1.5M239.1 42.2v1.5M239.1 44.5v1.5M239.1 46.7v1.5M239.1 49v1.5M239.1 51.2v1.5M239.1 53.4v1.6M239.1 55.7v1.5"/>
<path d="M239.1 58v1.5M25.1 60.7v1.5M25.1 62.9v1.5M25.1 65.2v1.5M25.1 67.4v1.5M25.1 69.7v1.5M25.1 71.9v1.5M25.1 74.1v1.6M25.1 76.4v1.5M25.1 78.7v1.5M92.5 60.2v1.5M92.5 62.4v1.5"/>
<path d="M92.5 64.7v1.5M92.5 66.9v1.5M92.5 69.1v1.6M92.5 71.4v1.5M92.5 73.6v1.6M92.5 75.9v1M165.6 60.2v1.5M165.6 62.5v1.4M165.6 64.7v1.5M165.6 66.9v1.5M165.6 69.2v1.5M165.6 71.4v1.6"/>
<path d="M165.6 73.7v1.5M165.6 75.9v1M239.1 60.2v1.5M239.1 62.5v1.4M239.1 64.7v1.5M239.1 66.9v1.5M239.1 69.2v1.5M239.1 71.4v1.5M239.1 73.7v1.5M239.1 75.9v1M25.1 80.9v1.5M25.1 83.2v1.4"/>
<path d="M25.1 85.4v1.5M25.1 87.6v1.5M25.1 89.9v1.5M25.1 92.1v1.5M25.1 94.4v1.5M25.1 96.6v1.5M25.1 98.9v1.5M25.1 101.1v1.5M25.1 103.3v1.6M25.1 105.6v1.5M25.1 107.9v1.5M25.1 110.1v1.5"/>
<path d="M25.1 112.4v1.4M25.1 114.6v1.5M25.1 116.9v1.4M25.1 119.1v1.5M25.1 121.3v1.5M25.1 123.6v1.5M25.1 125.8v1.5M25.1 128.1v1.5M25.1 130.3v1.5M25.1 132.6v1.5M25.1 134.8v1.5M25.1 137v1.6"/>
<path d="M25.1 139.3v1.5M25.1 141.6v1.5M25.1 143.8v1.5M25.1 146.1v1.4M25.1 148.3v1.5M25.1 150.6v1.4M25.1 152.8v1.5M25.1 155v1.5M25.1 157.3v1.5M25.1 159.5v1.6M92.2 158.8v1.4M165.6 158.8v1.4"/>
<path d="M239.1 158.8v1.4M25.1 173v1.5h1.1M25.1 161.8v1.5M25.1 164v1.5M25.1 166.3v1.5M25.1 168.5v1.5M25.1 170.8v1.5M27 174.5h1.5M29.2 174.5h1.5M31.5 174.5h1.5M33.7 174.5h1.5M36 174.5h1.5"/>
<path d="M38.2 174.5h1.5M40.5 174.5h1.5M42.7 174.5h1.5M45 174.5h1.4M47.2 174.5h1.5M49.4 174.5h1.5M51.7 174.5h1.5M53.9 174.5h1.6M56.2 174.5h1.5M58.4 174.5h1.5M60.7 174.5h1.5M62.9 174.5h1.5"/>
<path d="M65.2 174.5h1.5M67.4 174.5h1.5M69.7 174.5h1.5M71.9 174.5h1.5M74.2 174.5h1.4M76.4 174.5h1.5M78.7 174.5h1.4M80.9 174.5h1.5M83.1 174.5h1.6M85.4 174.5h1.5M87.6 174.5h1.6M89.9 174.5h1.5"/>
<path d="M92.2 174.5h1.4M92.2 160.9v1.5M92.2 163.2v1.3M92.2 165.7v1.8M92.2 168.2v1.5M92.2 170.5v1.5M92.2 172.7v1.8M94.4 174.5h1.5M96.6 174.5h1.5M98.9 174.5h1.5M101.1 174.5h1.5M103.4 174.5h1.5"/>
<path d="M105.6 174.5h1.5M107.9 174.5h1.4M110.1 174.5h1.5M112.4 174.5h1.5M114.6 174.5h1.5M116.8 174.5h1.6M119.1 174.5h1.5M121.4 174.5h1.5M123.6 174.5h1.5M125.9 174.5h1.4M128.1 174.5h1.5M130.3 174.5h1.5"/>
<path d="M132.6 174.5h1.5M134.8 174.5h1.5M137.1 174.5h1.5M139.3 174.5h1.5M141.6 174.5h1.5M143.8 174.5h1.5M146 174.5h1.6M148.3 174.5h1.5M150.6 174.5h1.5M152.8 174.5h1.5M155.1 174.5h1.4M157.3 174.5h1.5"/>
<path d="M159.6 174.5h1.4M161.8 174.5h1.5M164 174.5h1.5M165.6 160.9v1.5M165.6 163.2v1.3M165.6 165.7v1.8M165.6 168.2v1.5M165.6 170.5v1.5M165.6 172.7v1.8M166.3 174.5h1.5M168.5 174.5h1.6M170.8 174.5h1.5"/>
<path d="M173 174.5h1.5M175.3 174.5h1.5M177.5 174.5h1.5M179.8 174.5h1.5M182 174.5h1.5M184.3 174.5h1.5M186.5 174.5h1.5M188.8 174.5h1.4M191 174.5h1.5M193.3 174.5h1.4M195.5 174.5h1.5M197.7 174.5h1.6"/>
<path d="M200 174.5h1.5M202.2 174.5h1.6M204.5 174.5h1.5M206.8 174.5h1.4M209 174.5h1.5M211.2 174.5h1.5M213.5 174.5h1.5M215.7 174.5h1.5M218 174.5h1.5M220.2 174.5h1.5M222.5 174.5h1.4M224.7 174.5h1.5"/>
<path d="M226.9 174.5h1.6M229.2 174.5h1.5M231.4 174.5h1.6M233.7 174.5h1.5M236 174.5h1.4M238.2 174.5h1.2M239.1 160.9v1.5M239.1 163.2v1.3M239.1 165.7v1.8M239.1 168.2v1.5M239.1 170.5v1.5M239.1 172.7v1.8"/>
</g>
<!-- layer: XREF -->
<g fill="none" stroke="#000" stroke-width=".25">
<path d="M277.3 10.7a1.19 1.19 0 0 0 .2 1.7l.2-.1M277.3 15.7a1.19 1.19 0 0 0 .2 1.7l.2-.1M277.3 10.7h.4M277.3 15.7h.4M277.7 10.7a1.67 1.67 0 0 1 0 1.6M277.7 15.7a1.67 1.67 0 0 1 0 1.6M278.9 10.6l.3 .2v.4M278.9 15.6l.3 .2v.4M278.9 10.6l-.4 .3M278.9 15.6l-.4 .3M279.2 11.2l-.7 1.2h.8M279.2 16.2l-.7 1.2h.8"/>
<path d="M279.9 12.3v.1M279.9 17.3v.1M280.5 11l.3-.4v1.8M280.5 16l.3-.4v1.8M277.3 22.3h.4M277.3 27.3h.4M277.7 20.7h-.3a1.37 1.37 0 0 0-.1 1.6M277.7 25.7h-.3a1.37 1.37 0 0 0-.1 1.6M277.7 30.7l-.2-.1a1.18 1.18 0 0 0 0 1.8l.2-.1M277.7 20.7a1.67 1.67 0 0 1 0 1.6M277.7 25.7a1.67 1.67 0 0 1 0 1.6M277.7 30.7a1.67 1.67 0 0 1 0 1.6"/>
<path d="M278.5 20.9a.4 .4 0 0 1 .5-.3 .4 .4 0 0 1 .2 .6M278.5 25.9a.4 .4 0 0 1 .5-.3 .4 .4 0 0 1 .2 .6M278.5 30.9a.4 .4 0 0 1 .5-.3 .4 .4 0 0 1 .2 .6M279.2 21.2l-.7 1.2h.8M279.2 26.2l-.7 1.2h.8M279.2 31.2l-.7 1.2h.8M279.9 22.3v.1M279.9 27.3v.1M279.9 32.3v.1M280.5 21l.3-.4v1.8M280.5 26l.3-.4v1.8M280.5 31l.3-.4v1.8"/>
<path d="M95.7 126.9h.1M95.8 128.5h-1.7l.4 .3M95.8 127.5h-1.7l.4 .4M95.8 126h-1.7l.4 .4M95.8 125.1h-1.7l.4 .3M104.9 125.1h.2M104.9 125.8h.2M104.9 125.1a.36 .36 0 0 0-.3 .3 .36 .36 0 0 0 .3 .4M105.1 125.1a.36 .36 0 0 1 .4 .3 .36 .36 0 0 1-.4 .4M105.4 126.4h.1M105.5 127.9h-1.7l.3 .3M105.5 126.9h-1.7l.3 .4"/>
<path d="M167.5 129l.3 .4 .5 .2M168.7 128.8h.2M168.7 128.8l-.4 .2v.6h.6M168.9 128.8a.4 .4 0 0 1 .4 .4 .4 .4 0 0 1-.4 .4M169.2 131.2h.1M169.2 132.8h-1.7l.4 .4M169.2 131.8h-1.7l.4 .4M169.2 130.2h-1.7l.4 .4M177.6 129.6v.5M178.4 129.6v.3M178.8 129.3h.2M178.8 129.2l-.4 .4a.4 .4 0 0 0-.4-.4 .4 .4 0 0 0-.4 .4"/>
<path d="M179 129.2l.5 .4M179.3 131.6h.1M179.4 133.2h-1.8l.4 .5M179.4 132.3h-1.8l.4 .3M179.4 130.7h-1.8l.4 .3M179.4 129.6v.5M238.8 127l-.1 .2a1.18 1.18 0 0 0 1.8 0l-.1-.2M238.8 127a1.67 1.67 0 0 1 1.6 0M239.3 128.2a.4 .4 0 0 0-.6 .2 .4 .4 0 0 0 .3 .5M240.4 129.6h.1M240.5 131.2h-1.8l.4 .4M240.5 130.2h-1.8l.4 .4"/>
<path d="M240.5 128.2v.8l-1.2-.8M250.3 128.8h.1M250.4 130.4h-1.9l.5 .4M250.4 129.4h-1.9l.5 .5M250.4 127.9h-1.9l.5 .3M250.4 126.8l-1.9-.3v.7h.3"/>
<circle cx="104.2" cy="125.4" r=".36"/>
</g>
<!-- layer: WIREREF -->
<path d="M272.9 30h.5M273.6 24.1v1.8l-1-1.8v1.8M273.6 29.2h-.7v1.7h.7" fill="none" stroke="#000" stroke-width=".25"/>
<!-- layer: XREFCHILD -->
<g fill="none" stroke="#000" stroke-width=".25">
<path d="M102 71.2h.3M102.3 70l.1 .6-.1 .6M102.3 70l-.3-.1-.1 .4 .1 .9M102.9 70.9a.32 .32 0 0 0 .3 .4 .32 .32 0 0 0 .3-.4M103.5 70.8v.2M103.5 70.8a.33 .33 0 0 0-.4-.3 .33 .33 0 0 0-.2 .5M103.9 71.2v.1M104.4 71.3h.2M104.7 70.5l.3 .3M104.9 69.9h-.5v.6h.2M104.9 70.8v.2M105 70.9l-.3 .4"/>
<path d="M171.7 71.4l-.1 .9 .3 .4 .1-.1 .1-.6-.1-.6M171.7 71.4h.3M172.6 72.2a.32 .32 0 0 1 .3-.3 .32 .32 0 0 1 .3 .3M172.6 72.2a.32 .32 0 0 0 .2 .5 .32 .32 0 0 0 .3-.5M173.6 72.6v.1M174.1 71.5l.3-.2a.32 .32 0 0 1 .3 .5l-.6 .9h.6M175.3 71.4l-.1 .9 .2 .3h.2M175.3 71.4h.3M175.6 71.4l.1 .6-.1 .6M246.9 71h.3M246.9 72.3h.3M246.9 71.1l-.1 .6 .1 .6"/>
<path d="M247.2 71.1l.1 .6-.1 .6M247.8 72a.32 .32 0 0 0 .3 .4 .32 .32 0 0 0 .3-.4M248.4 71.9v.2M248.4 71.9a.34 .34 0 0 0-.4-.3 .34 .34 0 0 0-.2 .5M248.8 72.3v.1M249.3 71.3l.3-.3v1.4M250 71.2v-.2h.6l-.3 1.4M172.4 88.2a1.11 1.11 0 0 0 .2 1.6l.2-.1a1.61 1.61 0 0 0-.1-1.5M172.4 88.2h.4M173.5 88.3v-.2h.7l-.3 1.7M174.8 89.7v.1M247 88.2h.4"/>
<path d="M247 88.2a1.17 1.17 0 0 0 .2 1.6l.1-.1a1.26 1.26 0 0 0 .1-1.5M248.1 88.3v-.2h.7l-.3 1.7M249.4 89.7v.1"/>
<circle cx="103.2" cy="70.2" r=".32"/>
<circle cx="172.9" cy="71.6" r=".32"/>
<circle cx="248.1" cy="71.3" r=".32"/>
</g>
<!-- layer: LOCBOX -->
<path d="M112.6 6.8h16.5v29.9h-16.5z" fill="none" stroke="#000" stroke-width=".21"/>
<!-- layer: WIREREF_DEST -->
<g fill="none" stroke="#000" stroke-width=".25">
<path d="M102.3 115.7l1.7 .5-1.7 .6M102.4 117.5a.97 .97 0 0 1 1.6 .3l-.1 .1a1.17 1.17 0 0 1-1.5-.2zM103.5 119.6v.8M104 118.7h-1.7l.4 .4M176.1 119.4l1.8 .5-1.8 .6M247.1 116.6l1.8 .6-1.8 .6M247.2 119a1.67 1.67 0 0 0 1.6 0M247.2 118.6a1.67 1.67 0 0 1 1.6 0M247.2 118.6v.4M248.8 118.6v.4M248.9 119.8h-1.8l.4 .4M102.4 121.4a1.59 1.59 0 0 0 1.5 0"/>
<path d="M102.4 121.1a1.59 1.59 0 0 1 1.5 0M102.5 121.1v.4M103.9 121.1v.4M176.2 125.1a1.28 1.28 0 0 1 1.7 .2 1.28 1.28 0 0 1-1.8 0zM176.2 121.7a1.67 1.67 0 0 0 1.6 0M176.2 121.7l-.1-.2a1.18 1.18 0 0 1 1.8 0l-.1 .2M177.3 123.5v.8M177.9 122.6h-1.8l.4 .4M247.2 122.8a1.67 1.67 0 0 0 1.6 0M247.2 122.4a1.67 1.67 0 0 1 1.6 0M247.2 122.4v.4M248.2 120.8v.8"/>
<path d="M248.8 122.4v.4"/>
</g>
<g font-size="6.6">
<text x="31.7" y="7.8">Q0</text>
<text x="67.4" y="49.4">70A</text>
<text x="106.5" y="87.1">AL0</text>
<text x="177.8" y="87.1">30C</text>
<text x="252.6" y="87.1">30C</text>
<text x="95.2" y="91.7">05.20</text>
<text x="177.4" y="94.5">30A</text>
<text x="252.2" y="94.5">30A</text>
</g>
<text font-size="5.7" x="279.8" y="202.5">01</text>
<g font-size="4.9">
<text x="112.2" y="6.4">BAS BAR</text>
<text x="117.5" y="17.3">L2</text>
<text x="117.8" y="12.3">L1</text>
<text x="270.2" y="17.3">L2</text>
<text x="117.5" y="22.2">L3</text>
<text x="270.2" y="22.2">L3</text>
<text x="69.8" y="45.5">Q1</text>
<text x="145" y="44.8">F1</text>
<text x="218" y="44.8">F2</text>
<text x="144.3" y="49">6A</text>
<text x="217" y="49.4">6A</text>
<text x="99.1" y="67">R1</text>
<text x="170" y="68.1">R7</text>
<text x="244.8" y="68.1">R6</text>
<text x="106.5" y="93.5">AL2</text>
<text x="176" y="101.6">12</text>
<text x="246.9" y="102">12</text>
<text x="95.2" y="122.8" transform="rotate(-90 95.2 122.8)">GND</text>
<text x="239.9" y="124.5" transform="rotate(-90 239.9 124.5)">GND</text>
<text x="168.6" y="126.6" transform="rotate(-90 168.6 126.6)">GND</text>
<text x="83.3" y="147.8">W</text>
<text x="156.6" y="147.8">W</text>
<text x="71.3" y="160.9">M1</text>
<text x="143.9" y="160.9">M2</text>
<text x="217.7" y="160.9">M3</text>
<text x="67" y="167.9">25 KW</text>
<text x="68.4" y="164">MAIN</text>
<text x="80.1" y="165.5">3~</text>
<text x="153.5" y="165.5">3~</text>
<text x="209.9" y="164">ZANANDE</text>
<text x="226.8" y="165.5">3~</text>
<text x="271.6" y="206.4">TAPS KHATE4</text>
</g>
<g font-size="4.4">
<text x="115" y="3.9">10</text>
<text x="240.2" y="3.9">20</text>
<text x="270.6" y="12">L1</text>
<text x="170" y="101.6" transform="rotate(-90 170 101.6)">11</text>
<text x="225.8" y="143.2">6</text>
<text x="115" y="209.9">10</text>
<text x="240.2" y="209.9">20</text>
</g>
<g font-size="4">
<text x="240.9" y="102" transform="rotate(-90 240.9 102)">11</text>
<text x="190.5" y="209.9">16</text>
<text x="278" y="209.9">23</text>
<text x="293.5" y="209.9" transform="rotate(-90 293.5 209.9)">24</text>
</g>
<g font-size="3.5">
<text x="53.3" y="3.5">5</text>
<text x="66" y="3.5">6</text>
<text x="103" y="3.5">9</text>
<text x="128.1" y="3.5">11</text>
<text x="140.8" y="3.5">12</text>
<text x="153.5" y="3.5">13</text>
<text x="165.8" y="3.5">14</text>
<text x="178.2" y="3.5">15</text>
<text x="190.5" y="3.5">16</text>
<text x="203.2" y="3.5">17</text>
<text x="215.5" y="3.5">18</text>
<text x="227.9" y="3.5">19</text>
<text x="256.1" y="3.5" transform="rotate(-90 256.1 3.5)">21</text>
<text x="268.5" y="3.5" transform="rotate(-90 268.5 3.5)">22</text>
<text x="278" y="3.5">23</text>
<text x="290.3" y="3.5">24</text>
<text x="293.5" y="150.3">M</text>
<text x="293.5" y="187.7">Q</text>
<text x="130.9" y="209.9" transform="rotate(-90 130.9 209.9)">11</text>
<text x="143.6" y="209.9" transform="rotate(-90 143.6 209.9)">12</text>
<text x="156.3" y="209.9" transform="rotate(-90 156.3 209.9)">13</text>
<text x="168.6" y="209.9" transform="rotate(-90 168.6 209.9)">14</text>
<text x="181" y="209.9" transform="rotate(-90 181 209.9)">15</text>
<text x="206" y="209.9" transform="rotate(-90 206 209.9)">17</text>
<text x="218.4" y="209.9" transform="rotate(-90 218.4 209.9)">18</text>
<text x="230.7" y="209.9" transform="rotate(-90 230.7 209.9)">19</text>
<text x="256.1" y="209.9" transform="rotate(-90 256.1 209.9)">21</text>
<text x="268.5" y="209.9" transform="rotate(-90 268.5 209.9)">22</text>
</g>
<g font-size="2.8">
<text x="77.6" y="88.2">INVERTER1</text>
<text x="150.5" y="88.7">INVERTER2</text>
<text x="81" y="91.3">MAIN</text>
<text x="225" y="91">INVERTER 3</text>
<text x="225.3" y="94.1">ZANANDE</text>
</g>
<text font-size="2.1" x="151.3" y="91.3">CONVAYER</text>
<g font-size="1.7">
<text x="91.9" y="81.1">E</text>
<text x="106.6" y="80.3">FW</text>
<text x="165.1" y="81.2">E</text>
<text x="177.7" y="80.2">FW</text>
<text x="238.5" y="81.3">E</text>
<text x="252.8" y="80.1">FW</text>
</g>
<g font-size="1.4">
<text x="98.1" y="80">COM</text>
<text x="169.8" y="80">CM</text>
<text x="244.9" y="80">CM</text>
<text x="94.3" y="97.1">ANALOG INPUT</text>
<text x="167.1" y="96.9">ANALOG INPUT</text>
<text x="238.8" y="97.5">ANALOG INPUT</text>
</g>
</svg>
